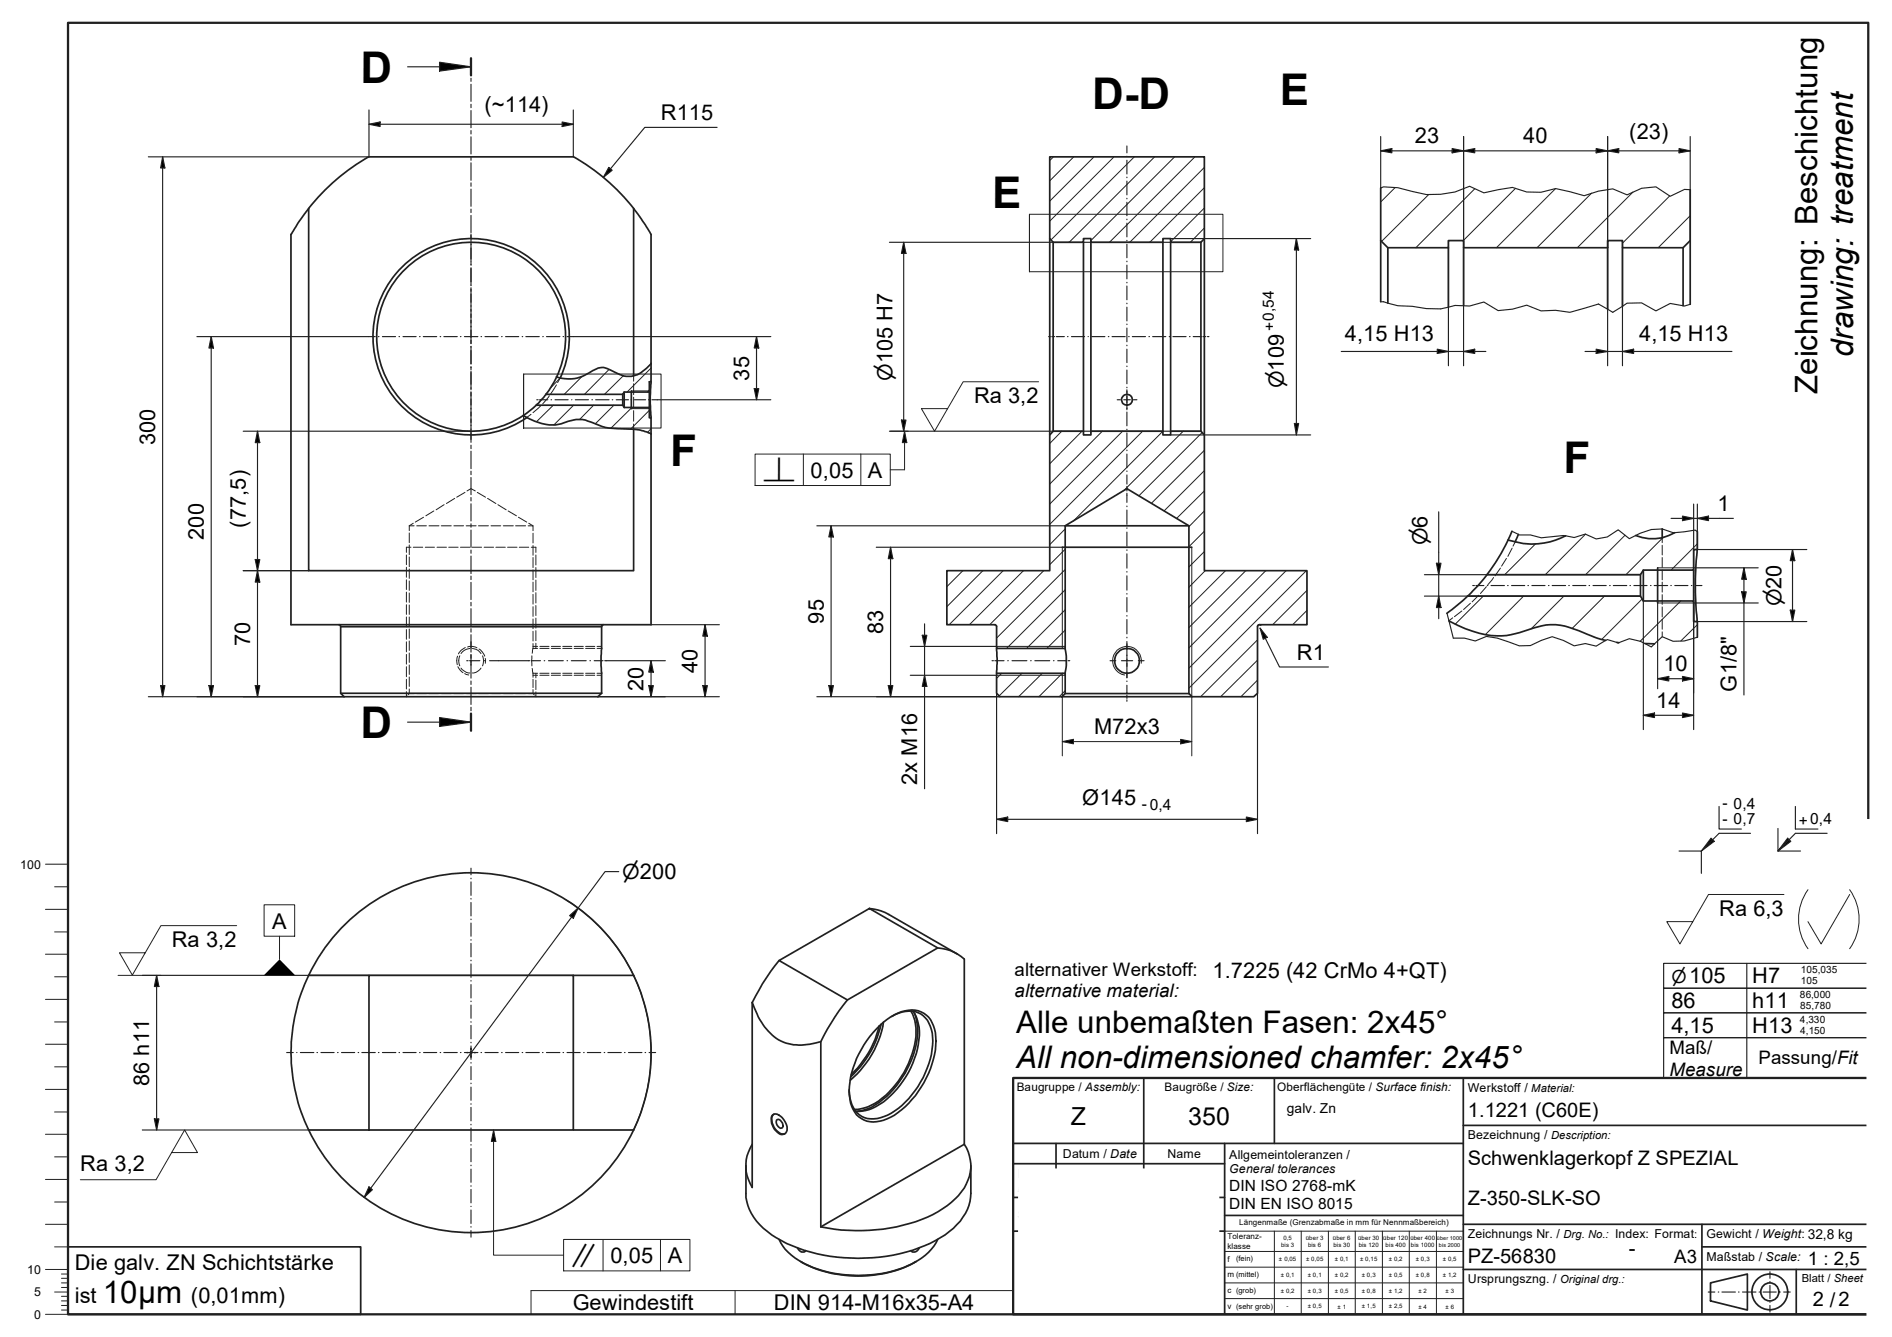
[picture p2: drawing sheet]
<svg xmlns="http://www.w3.org/2000/svg" width="297mm" height="210mm" viewBox="0 0 297 210" stroke-linecap="round" stroke-linejoin="round" font-family="sans-serif">
<g fill="none" stroke="#231f20" stroke-width=".16">
<path d="M161.6 33.6v9.1v-9.1h30.4v9.1h-30.4M165.4 24.6l-.6 .6M168.6 24.6l-3.8 3.8M171.8 24.6l-7 7M174.9 24.6l-10.1 10.1M178.1 24.6l-13.1 13.1M181.3 24.6l-13.4 13.4M184.4 24.6l-13.1 13.2M187.6 24.6l-13.4 13.4M189.1 35.8l-2.2 2.2M189.1 32.7l-5.3 5.2M189.1 29.5l-8.6 8.5"/>
<path d="M189.1 26.3l-11.7 11.7M219.1 29.4l-2.3 2.3M224.3 30.5l-7.4 7.4M231.5 29.6l-9.2 9.3M237.9 29.6l-8.2 8.2M244.2 29.6l-9.3 9.3M249.9 30.3l-8.6 8.6M256.4 30.1l-8.8 8.8M262.1 30.8l-7.4 7.4M265.4 33.9l-5.1 5M82.2 58.7v8.5v-8.5h21.6v8.5h-21.6M91.4 59.1l-2.8 2.8"/>
<path d="M95.6 58l-3.8 3.9M97.9 59l-3 2.9M99.5 59v.8M102.2 57.8l-3.8 3.8M163.1 59.9h-11.9l-4.5 7.8-2-3.5h4M69.7 79.2l-1.2 .8M71.4 78.2l-1.3 .8M73 77.3l-1.3 .8M73.3 77.1l.6-.4 .7 .4M74.9 77.3l1.3 .8M76.5 78.2l1.3 .8M78.2 79.2l1.3 .8"/>
<path d="M83.4 65.1l-.7 .4M84.9 63.7l-1.2 1.1M86.2 62.1l-1 1.3M86.9 63.6l-2.7 2.6M87.4 60.4l-.9 1.4M87.5 60.1l.4-.7-1.4 1.5M90.1 63.6l-3.1 3.1M93.2 63.6l-2.2 2.3M96.4 63.6l-2.9 2.9M99.1 64.2h2.8M99.1 61.4h2.8M99.2 64l-3.3 3.2"/>
<path d="M99.5 60.2v1.8M99.5 62.4v1.6M99.5 64.5v1.6M99.5 66.6v.8M101.9 64.4l-2.9 3M101.9 61.2l-.3 .4M102.2 67.3l-.5 .6M118.5 71.3h21.3v4.9h-21.3zM126.1 71.3v4.9M135.1 71.3v4.9M139.8 67.7h2.8M142 67.7l.4 1.8h-.7z"/>
<path d="M142 67.7v6.1h-2.2M166.7 67.7l-1.9 1.9M169.9 67.7l-5.1 5.1M173.1 67.7l-8.3 8.3M176.2 67.7l-11.4 11.4M179.4 67.7l-14.6 14.6M182.6 67.7l-14.1 14.1M185.8 67.7l-9.3 9.3M188.7 67.9l-9.9 9.9M189.1 77.1l-4.4 4.3M189.1 73.9l-6.3 6.3M189.1 70.7l-8.3 8.3"/>
<path d="M63.8 87.1v1.6M63.8 89.1v1.5M63.8 91v1.6M63.8 93v1.5M63.8 94.9v1.6M63.8 96.9v1.5M63.8 98.8v1.6M64.3 82.5h.7M64.3 82.5v.8M64.3 83.7v1.5M64.3 85.6v1.5M64.3 87.4v1.6"/>
<path d="M64.3 89.3v1.5M64.3 91.2v1.5M64.3 93.1v1.5M64.3 95v1.5M64.3 96.9v1.4M64.3 98.7v1.5M64.5 85.9h-.7v.8M64.9 82.1l-.6 .4M64.9 85.9h1.5M65.4 82.5h1.5M66.5 81.2l-1.3 .8M66.8 85.9h1.4"/>
<path d="M67.4 82.5h1.5M68.1 80.2l-1.2 .8M68.6 85.9h1.5M69.3 82.5h1.5M70.4 85.9h1.5M71.3 82.5h1.5M72.3 85.9h1.5M73.2 82.5h1.6M74.1 85.9h1.5M75.1 82.5h1.6M76 85.9h1.5M77.1 82.5h1.5"/>
<path d="M77.8 85.9h1.5M79 82.5h1.6M79.7 85.9h1.5M79.8 80.2l1.3 .8M80.9 82.5h1.6M81.4 81.2l1.3 .8M81.5 85.9h1.5M82.9 82.5h.8v.8M83 82.1l.7 .4M83.4 85.9h.7v.8M83.7 83.7v1.5M83.7 85.6v1.6"/>
<path d="M83.7 87.5v1.6M83.7 89.5v1.5M83.7 91.4v1.5M83.7 93.3v1.5M83.7 95.2v1.6M83.7 97.2v1.5M83.7 99.1v1.5M84.1 87.1v1.6M84.1 89.1v1.6M84.1 91.1v1.6M84.1 93v1.7M84.1 95.1v1.5"/>
<path d="M84.1 97v1.6M84.1 99v1.6M151.2 89.6l-2.5 2.5M154.3 89.6l-5.6 5.6M157.5 89.6l-8.5 8.5M160.7 89.6l-8.5 8.5M163.9 89.6l-8.5 8.5M166.8 85.9v15.9M167.2 98.9l-2.8 2.9M167.2 95.7l-6 6.1M167.2 92.6l-9.2 9.2M167.2 89.4l-10.7 10.8"/>
<path d="M167.2 86.2l-2.4 2.5M167.2 83l-2.4 2.5M187.1 85.9v32.8M189.1 86.6l-2.4 2.4M189.1 83.4l-2.4 2.4M189.1 80.2l-2.4 2.5M189.2 89.6l-2.5 2.6M192.4 89.6l-5.7 5.7M195.6 89.6l-8.9 8.9M198.7 89.6l-12 12.1M201.9 89.6l-15.2 15.3M205.1 89.6l-18.4 18.4"/>
<path d="M205.2 95.8l-2.3 2.3M205.2 92.7l-5.4 5.4M228.1 97l-.6 .4M229.5 95.9l-1.2 .9M230.9 94.7l-1.1 1M232.2 93.5l-1.1 1M232.9 93.6l-4.4 4.4M233.4 92.1l-1 1.1M234.5 90.7l-.9 1.1M235.6 89.2l-.9 1.2M236.5 87.7l-.8 1.2M237.4 86l-.7 1.4"/>
<path d="M237.9 85.1l-.4 .6M239.2 93.6l-6 6M241.1 85.4l-4.9 4.8M245.5 93.6l-5.1 5.1M248.9 83.9l-6.3 6.3M251.9 93.6l-5.1 5.1M255.1 84l-6.2 6.2M257.8 94l-6.4 6.4M260.2 94.7h5.7M260.2 89.1h5.7M261 84.4v.8M261 85.6v1.5"/>
<path d="M261 87.5v1.6M261 89.5v1.5M261 91.4v1.6M261 93.4v1.5M261 95.3v1.6M261 97.2v1.6M261 99.2v.8M261.1 84.3l-5.8 5.9M263.9 94.3l-6.4 6.4M266.5 98.1l-2.6 2.5M266.5 85.4l-4.1 4.1M63.8 100.8v1.5"/>
<path d="M63.8 102.7v1.6M63.8 104.7v1.5M63.8 106.6v1.6M63.8 108.6v.8M63.9 109.2l-.1 .2M64.3 108.9h.7M64.3 108.9l-.2 .2M64.3 100.6v1.5M64.3 102.5v1.5M64.3 104.4v1.5M64.3 106.3v1.5M64.3 108.2v.7"/>
<path d="M65.4 108.9h1.5M67.4 108.9h1.5M69.3 108.9h1.5M71.3 108.9h1.5M71.8 103l-.1 .7 .1 .7M71.9 104.7l.8 .9M72.2 103a1.94 1.94 0 0 0 0 1.5M72.4 104.9l.2 .2a1.62 1.62 0 0 0 1.2 .6M73 105.7l.6 .3M73 101.7a2.17 2.17 0 0 0-1 1M73.2 108.9h1.6M73.4 101.6a1.82 1.82 0 0 1 1.5 .1"/>
<path d="M73.8 101.8h-.2a1.73 1.73 0 0 0-1.2 .8M74.2 101.8a1.81 1.81 0 0 1 1.3 .8M75.1 108.9h1.6M75.2 101.9l.5 .5 .4 .6M75.5 104.9a1.79 1.79 0 0 1-1.3 .8M75.7 103h.1a1.94 1.94 0 0 1-.1 1.5M76.2 103.4v.7M77.1 108.9h1.5M79 108.9h1.6M80.9 108.9h1.6M82.9 108.9h.8l.2 .2M83.5 103v1.5"/>
<path d="M83.5 104.9l.2 .8M83.7 101.8l-.2 .8M83.7 105.7h.7M83.7 101.8h.7M83.7 106h.7M83.7 101.5h.7M83.7 101v.8M83.7 105.7v.6M83.7 106.6v1.3M83.7 108.3v.6M84 109.2l.2 .2M84.1 101v.8"/>
<path d="M84.1 105.7v.7M84.1 106.8v1.5M84.1 108.6v.8M84.8 105.7h1.4M84.8 101.8h1.4M84.8 106h1.4M84.8 101.5h1.4M86.6 105.7h1.4M86.6 101.8h1.4M86.6 106h1.4M86.6 101.5h1.4M88.3 105.7h1.5"/>
<path d="M88.3 101.8h1.5M88.3 106h1.5M88.3 101.5h1.5M90.1 105.7h1.5M90.1 101.8h1.5M90.1 106h1.5M90.1 101.5h1.5M91.9 105.7h1.5M91.9 101.8h1.5M91.9 106h1.5M91.9 101.5h1.5M93.7 105.7h.8"/>
<path d="M93.7 101.8h.8M93.7 106h.8M93.7 101.5h.8M156.5 106h10.7M156.5 101.5h10.7M157.3 105.7l-.8 .8M160.5 105.7l-3.6 3.5M163.1 109.4l3.7-3.7v13M163.6 105.7l-3.7 3.7M166.8 116.4l1.7-.3v.7zM166.8 116.4h20.3M167.2 108.4l-.9 1"/>
<path d="M179.2 104.1a2.27 2.27 0 0 0-1.9-2.6 2.27 2.27 0 0 0-2.6 1.9 2.27 2.27 0 0 0 1.9 2.6M185.4 116.1l1.7 .3-1.7 .4zM197.4 106.8l-2.6 2.6M197.4 103.6l-5.8 5.8M197.4 100.5l-8.9 8.9M7.1 135.7h3.6M8.6 139.2h2.1M283.8 139.7a8 8 0 0 0 0 9.2M290.4 139.7a8 8 0 0 1 0 9.2M7.1 142.8h3.6M7.1 149.8h3.6M7.1 156.9h3.6"/>
<path d="M8.6 146.3h2.1M8.6 153.4h2.1M18.5 153.1h6.8M37.2 145.3h-11.9l-4.5 7.8-2-3.5h4M41.5 142h4.8v5h-4.8zM43.9 147v3.6M280.1 140.4h-11.9l-4.5 7.8-2-3.5h4.1M290.4 140.4l-4.5 7.8-2.1-3.5M7.1 163.9h3.6M7.1 171h3.6M7.1 178.1h3.6M8.6 160.4h2.1"/>
<path d="M8.6 167.5h2.1M8.6 174.6h2.1M77.5 177.4l.3 1.8h-.7zM77.5 177.4v19.7h11M7.1 185.2h3.6M7.1 192.2h3.6M7.1 199.3h3.6M8.6 181.6h2.1M8.6 188.7h2.1M8.6 195.8h2.1M26.9 180.9h4.1l-2-3.5-4.5 7.8h-11.9M88.5 194.6h19.8v4.9h-19.8z"/>
<path d="M94.7 194.6v4.9M103.7 194.6v4.9M192.3 198.9h37.4M192.3 196.5h37.4M192.3 193.3h37.4M200.1 193.3v13M204.3 193.3v13M208.6 193.3v13M212.8 193.3v13M217 193.3v13M221.3 193.3v13M225.5 193.3v13"/>
<path d="M7.1 206.3h3.6M8.6 202.8h2.1M9.6 201.4h1.1M9.6 200h1.1M9.6 204.2h1.1M9.6 200.7h1.1M9.6 202.1h1.1M9.6 203.5h1.1M9.6 205h1.1M9.6 205.7h1.1M83.4 202.6h75.7v3.7h-75.7zM115.4 202.6v3.7"/>
<path d="M192.3 203.9h37.4M192.3 201.4h37.4"/>
</g>
<g fill="none" stroke="#231f20" stroke-width=".27">
<path d="M90 24.6h-32.1a32.5 32.5 0 0 0-9.4 8.1M90 24.6a32.5 32.5 0 0 1 9.5 8.1M164.8 24.6h24.3v12.9l-.6 .5h-4.7v-.5h-1.2v.5h-11.3v-.5h-1.2v.5h-4.8l-.5-.5zM164.8 37.5v30.8M165.3 38v29.7M170.1 38v29.7M171.3 38v29.7M182.6 38v29.7M183.8 38v29.7M188.5 38v29.7M189.1 37.5v30.8M216.8 29.5v8.3l1.1 1.1h9.5v-1.1h2.4v1.1h22.6v-1.1h2.3v1.1h9.5l1.2-1.1v-8"/>
<path d="M216.8 37.8v9.6M217.9 38.9v8.7M227.4 38.9v9.3M229.8 38.9v9.1M252.4 38.9v9.6M254.7 38.9v9.2M264.2 38.9v9.1M265.4 37.8v10M87.4 59.2l-.8 1.4-.9 1.3M87.4 59.2a14.8 14.8 0 0 0-12-21.1 14.8 14.8 0 0 0-15.8 18.3 14.8 14.8 0 0 0 22.6 8.8M88 59.4a15.4 15.4 0 0 0-12.7-21.9 15.4 15.4 0 0 0-16.2 19.3 15.4 15.4 0 0 0 23.6 8.8M102.2 57.1l-.1 .1a6.2 6.2 0 0 1-2.6 1.8l-.4 .1-1.1-.1-2.1-.9a2.42 2.42 0 0 0-2.8 .1 6 6 0 0 1-5.7 1"/>
<path d="M102.2 57.1v2.8h-.3v1.7h-3.9l-.2 .3h-12.1M102.2 59.9l-.1 2.3 .1 3.4M102.2 57.1v-20.3l-.9-1.5-1.8-2.6v26.3M82.2 65.2a7.5 7.5 0 0 0 7.5 .8l.8-.1a5.7 5.7 0 0 1 3.2 .7 9.5 9.5 0 0 0 4.4 .7l2.4 .2 1.7 .6M84.2 63.6l-2 1.6M85.7 61.9l-1.5 1.7h13.6M97.8 63.6l.2 .4h3.9v1.6h.3v2.5M97.8 61.9v1.7M98 61.6v2.4M99.1 61.4v2.8M99.5 67.4v22.2h-51v-56.9l-1.7 2.3-1.1 1.8v61.3h56.5v-30M101.9 61.6v2.4"/>
<path d="M53.2 98.1l.3 .3M94.7 98.1l-.2 .3M156.1 98.1h-7.4v-8.5h16.1v-21.3l.5-.6h4.8v.6h1.2v-.6h11.3v.6h1.2v-.6h4.7l.6 .6v21.3h16.1v8.5h-7.5l-.3 .3M156.2 98.1l.3 .3M156.5 98.4v3.4h10.7M166.8 85.9h20.3M167.2 82.5h19.5M197.4 98.4v10.4l-.6 .6h-9.6l-.5-.5v-26.4l-9.8-5.8-9.7 5.8v19.3M227.5 97.5a15.7 15.7 0 0 0 9 2.3l2-.5a13.9 13.9 0 0 1 5.7-1.2 13.1 13.1 0 0 1 5.1 1.5l1.3 .5 1.5 .4M230.4 93.6l-3.2 2.7M237.4 83.4l-.3 .7a29.7 29.7 0 0 1-3.6 6.1M238.4 83.9l-.5 1.2"/>
<path d="M245.8 84.1a11.5 11.5 0 0 1-9 .7M257.6 90.2v3.4M258 89.5v4.8M260.2 89.1v5.6M261 83v1.4M262.9 83.6a6.9 6.9 0 0 1-6.1 .5M265.9 89.5v4.8M266.5 86.3h-.6v3.2h-7.9l-.4 .7h-24.1l-1.5 1.8-1.6 1.6h27.2l.4 .7h7.9v3.3h.6M266.5 86.3a51.1 51.1 0 0 0 0 11.3M266.5 83.4v2.9M266.5 97.6v2.4M53.5 108.8v-10.4h41l-.1 4.6 .1 5.8"/>
<path d="M53.5 108.8h41M53.5 108.8l.5 .6h39.9l.6-.6M156.5 105.7h10.7v3.2l-.5 .5h-9.7l-.5-.6zM156.5 101.8l.1 1.6-.1 2.3M166.7 109.4h20.5M167.2 101.8l.2 1.2v1.5l-.2 1.2M167.2 108.9h19.5M253.8 100.9h.3M258.3 101l1.4 .1M48.5 153.1a27.9 27.9 0 0 0 0 24.3M48.5 153.1h9.4M48.5 153.1a28.2 28.2 0 0 1 25.5-16.1 28.2 28.2 0 0 1 25.5 16.1"/>
<path d="M57.9 153.1h32.1v24.3h-32.1zM90 153.1h9.5M99.5 153.1a28.3 28.3 0 0 1 0 24.3M118.1 157.4v29a6.3 6.3 0 0 1 0-6.8M122.3 150.8l-2.6 3.6-1.6 3M122.3 150.8l14.2-8.2 10.7 6.2-14.2 8.2zM133 157l-1.9 2.7-1.2 1.9-1 1.9a8.3 8.3 0 0 1-7-.5 9.8 9.8 0 0 1-3.4-4.7l-.4-.9M136.5 142.6l.6 .1a6.9 6.9 0 0 1 2.4 .9l10.8 6.2M140 159.6a4.3 4.3 0 0 1 4.9-.1 5.7 5.7 0 0 1 1.4 5.3 14.3 14.3 0 0 1-6.9 10.3 4.4 4.4 0 0 1-4.5-.1 4.9 4.9 0 0 1-1.6-3.9M143 158.7a7.8 7.8 0 0 1 .2 6.8 14 14 0 0 1-6.4 8l-1.1 .4-1.6 .3M143.4 158.8a6.8 6.8 0 0 1 .8 5.2 14.5 14.5 0 0 1-6.7 9.7 5.5 5.5 0 0 1-3.2 .7M143.6 159.1a10.6 10.6 0 0 1-1.1 8.7 13.5 13.5 0 0 1-6.1 6.2l-1.2 .4h-.5"/>
<path d="M147.2 148.8a6.7 6.7 0 0 1 4.2 1.8v29M48.5 177.4h9.4M48.5 177.4a28.2 28.2 0 0 0 25.5 16.1 28.2 28.2 0 0 0 25.5-16.1M90 177.4h9.5M121.3 175.1a.89 .89 0 0 1 1.2 .1 2.45 2.45 0 0 1 1 2.5 .93 .93 0 0 1-.9 .4 .93 .93 0 0 1-.8-.6 2.16 2.16 0 0 1-.5-2.4zM121.5 174.9a1.65 1.65 0 0 0 0 2.1 1.64 1.64 0 0 0 1.7 1M122 175.8a.88 .88 0 0 1 .9 1.1v.1a.83 .83 0 0 1-1-.9zM128.9 163.5v29.1M137.6 161.5a7.9 7.9 0 0 1 6.1-2.9 3.7 3.7 0 0 1 3 3 12.3 12.3 0 0 1-2.1 9.1 12.1 12.1 0 0 1-5.9 5.2 3.8 3.8 0 0 1-5.3-3.3 13.1 13.1 0 0 1 2.7-9.2zM138 161.1a15.3 15.3 0 0 1-4.3 7.6M138.3 160.8a16 16 0 0 1-4.7 8.3M138.7 160.5a15.2 15.2 0 0 1-5.2 9.1"/>
<path d="M151.4 179.6a6.2 6.2 0 0 1-.5 7.5 15.9 15.9 0 0 1-9.1 5.2 29.4 29.4 0 0 1-12.9 .3M151.4 179.6l-22.5 13M159.1 179.5h70.6M165.8 179.5v13.8M179.6 169.2v18.8M192.3 179.5v26.8M200.1 169.2v10.3M229.7 176.7h63.6M229.7 169.2v37.1M10.7 195.8h45.9v10.5h-45.9zM117.1 183v4.4a7.7 7.7 0 0 0 3.4 5.9 22.6 22.6 0 0 0 13.2 4.2 25.2 25.2 0 0 0 14.7-3.6 8.9 8.9 0 0 0 4-5.9v-5M122.3 194.6a9.1 9.1 0 0 0 5.3 4.4 20.8 20.8 0 0 0 15.8-.7 8.2 8.2 0 0 0 3.8-3.7"/>
<path d="M125.2 195.9l.1 .2a.69 .69 0 0 0 1.2 .2M125.7 198a19.1 19.1 0 0 0 18.2 0M144.3 195.9a.8 .8 0 0 1-1.3 .4M159.1 188h33.2M159.1 182.7h33.2M159.1 193.3h33.2M192.3 190.8h37.4M229.7 199.3h63.6M229.7 192.2h63.6M267.2 195.8h26.1M267.2 192.2v14.1M282 199.3v7"/>
<path d="M268.5 201.4l5.8-1.4v5.7l-5.8-1.5z"/>
<circle cx="176.9" cy="62.8" r=".85"/>
<circle cx="176.9" cy="103.7" r="1.95"/>
<circle cx="277.9" cy="202.8" r="2.8"/>
<circle cx="277.9" cy="202.8" r="1.41"/>
</g>
<g fill="none" stroke="#231f20" stroke-width=".18">
<path d="M57.9 19.5l1.8-.4v.8zM57.9 17.3v7.3h-34.6M57.9 19.5h32.1M64 10.5h9.9M69 9.8l4.9 .7-4.9 .7zM73.9 9.1v2.7M73.9 12.3v.5M73.9 13.2v2.7M73.9 16.4v.5M73.9 17.4v2.6M88.3 19.1l1.7 .4-1.7 .4zM90 17.3v7.3"/>
<path d="M25.5 24.6l.4 1.8h-.7zM25.5 24.6v84.8M73.9 20.5v.5M73.9 21.5v2.7M73.9 24.6v.6M73.9 25.6v2.7M73.9 28.7v.5M73.9 29.7v2.7M73.9 32.8v.6M73.9 33.8v2.7M73.9 36.7v1.1M73.9 37.9v3.1"/>
<path d="M95.6 26.3l.5 .4-1.4 1.2zM112.6 20h-11.4l-6.5 7.9M139.6 38h37.3M141.9 38l.3 1.8h-.7zM141.9 38v29.7M176.9 22.9v1.1M176.9 24.5v.1M176.9 25.2v2.1M176.9 27.8v.1M176.9 28.4v2.2M176.9 31.1v.1M176.9 31.8v2.1"/>
<path d="M176.9 34.4v.1M176.9 35v2.2M176.9 37.7v.1M176.9 38.4v2.1M177 38h11.5M183.8 37.5h22M203.5 37.5l.4 1.8h-.7zM203.5 37.5v30.8M216.8 21.4v8.1l.4-.2 2.3 .2 2.2 .6a12.5 12.5 0 0 0 9-.9l2.3 1.1 4.4-.9 2.3 .7 2.2 .1 2.3-.6 4.5 1.1 2.3-.7 2.2-.4 2.2 1 2.3-1 2.3-.3 2.2 1.5 2.3-1.1 .9 .1M216.8 23.7l1.7-.4v.7zM216.8 23.7h48.6M227.4 37.8v19.6"/>
<path d="M228 23.3l1.8 .4-1.8 .3zM229.8 23.7l1.7-.4v.7zM229.8 21.4v36M250.6 23.3l1.8 .4-1.8 .3zM252.4 23.7l1.7-.4v.7zM252.4 21.4v36M254.7 37.8v19.6M263.6 23.3l1.8 .4-1.8 .3zM265.4 21.4v16.4M30.9 52.8h28M33.2 52.8l.3 1.8h-.7zM33.2 52.8v56.6"/>
<path d="M59.4 52.8h.1M60 52.8h2.1M62.6 52.8h.1M63.3 52.8h2M65.9 52.8h.1M66.5 52.8h2.1M69.1 52.8h.1M69.7 52.8h2.1M72.3 52.8h.1M72.9 52.8h2.1M73.9 41.1v.5M73.9 42v2.9"/>
<path d="M73.9 45.2v8.8M73.9 54.4v2.8M73.9 57.6v.5M73.9 58.3v2.9M75.5 52.8h.1M76.1 52.8h2.1M78.7 52.8h.1M79.4 52.8h2M82 52.8h.1M82.6 52.8h2.1M85.2 52.8h.1M85.8 52.8h2.1"/>
<path d="M88.4 52.8h.1M89 52.8h32M118.8 52.8l.3 1.8h-.7zM118.8 52.8v10M164.6 52.8h.3M165.1 52.8h.5M165.8 52.8h1.3M167.6 52.8h.1M168.2 52.8h2.1M170.8 52.8h.1M171.4 52.8h2.1M174 52.8h.1"/>
<path d="M174.6 52.8h2.1M176.9 41v.1M176.9 41.6v2.2M176.9 44.3v.1M176.9 44.9v2.2M176.9 47.6v.1M176.9 48.2v2.2M176.9 50.9v.1M176.9 51.5v2.2M176.9 54.2v.1M176.9 54.8v2.1M176.9 57.5v.1"/>
<path d="M176.9 58.1v2.1M177.2 52.8h.1M177.8 52.8h2M180.4 52.8h.1M181 52.8h2M183.6 52.8h.1M184.1 52.8h2.1M186.7 52.8h.1M187.3 52.8h1.3M188.9 52.8h.4M189.6 52.8h.2M210.6 55.2h22.7"/>
<path d="M216.8 47.4h.4l2.3 .6 2.2 .1 2.2 .3 2.3 .1 2.2-.5h2.3l2.3-.6 2.2 1.4 2.2-.3 2.3-.6 2.2 .9 2.3-.1 2.3 .3 4.5-1.3 2.2 1.3 2.2-1.4h2.3l2.3 1.2 2.2-1.2 2.3 .4 .9-.2M225.6 54.8l1.8 .4-1.8 .3zM229.8 55.2l1.7-.4v.7zM248.8 55.2h23.1M250.6 54.8l1.8 .4-1.8 .3zM254.7 55.2l1.8-.4v.7zM38.2 67.7h35.7M40.4 67.7l.4 1.8h-.7zM40.4 67.7v41.7M73.9 61.5v7.9M73.9 69.9v.5M73.9 70.8v2.8"/>
<path d="M73.9 74v.5M73.9 75v2.7M73.9 78.1v.5M73.9 79.1v2.7M84.3 62.8h.2M84.7 62.8h1.3M86.5 62.8h.1M87.1 62.8h2.1M89.7 62.8h.1M90.3 62.8h2.1M92.9 62.8h.1M93.5 62.8h2.1"/>
<path d="M96.1 62.8h.1M96.7 62.8h2M99.1 62.8h.1M99.6 62.8h1.8M101.8 62.8h.1M102.3 62.8h18.7M118.4 61h.7l-.3 1.8zM139.6 67.7h37.3M141.5 65.9h.7l-.3 1.8zM175.4 62.8h.5M176.4 62.8h1.1M176.9 60.8v.1"/>
<path d="M176.9 61.2v2.3M176.9 63.8v.5M176.9 64.7v2.1M176.9 67.4v.1M176.9 68v2.1M176.9 70.7h.1M176.9 71.3v2.1M176.9 73.9v.1M176.9 74.6v1.4M176.9 76.4v.7M176.9 77.4v1.5M176.9 79.5h.1"/>
<path d="M177 67.7h11.5M178 62.8h.5M183.8 68.3h22M203.2 66.5h.7l-.4 1.8zM265.9 79.1v12.7M266.5 79.1v7.2M38.2 89.6h10.3M40.1 87.8h.7l-.4 1.8zM40.4 89.6l.4 1.8h-.7zM73.9 82.2v.6M73.9 83.2v2.7M73.9 86.4v.5"/>
<path d="M73.9 87.3v2.7M73.9 90.4v.6M73.9 91.4v2.7M73.9 94.6v.5M73.9 95.6v2.7M73.9 98.7v.5M73.9 99.6v2.8M102.2 98.1h10.7M110.7 98.1l.4 1.8h-.8zM110.7 98.1v11.3M128.2 82.5h39M130.5 82.5l.3 1.8h-.7z"/>
<path d="M130.5 82.5v26.9M137.6 85.9h29.2M139.8 85.9l.4 1.8h-.7zM139.8 85.9v23.5M144.8 99.7h.7l-.3 1.8zM145.2 97.9v25.9M176.9 80.1v2.2M176.9 82.9v.1M176.9 83.5v2.2M176.9 86.3v.1M176.9 86.9v2.3M176.9 89.7v.1"/>
<path d="M176.9 90.4v2.2M176.9 93.2v.1M176.9 93.8v2.3M176.9 96.6v.1M176.9 97.3v2.2M197.8 98.6l1.2 1.4-.7 .4zM197.8 98.6l3.1 6.1h7.7M198 98.2l-.4-.1-.2 .3M223.6 93.6h34M223.6 90.2h34M225.5 88.4h.7l-.3 1.8zM225.9 93.6l.3 1.8h-.7z"/>
<path d="M225.9 80.4v16.7M227.2 96.3l1 3.9h1.7l1.7 .4 1.8-.7 1.7 .3 3.4 1.2 1.8-.1 1.7-.8 1.7-.5 1.7 .5 1.7 .9 1.8-.4 1.7 .4 1.7-1 1.8 .5 1.7-.6 1.7 .4 1.8 .9 1.7-1.6 1.7 .7 1.7-.1 2.1-.6M231.2 91.9h.3M231.7 91.9h1.3M233.5 91.9h.1M234.1 91.9h2.1M236.7 91.9h.1M237.3 91.9h2.1M237.4 83.4l1.1 .6h1.8l1.7 .4 3.4-.3 1.7 .3 1.8-.5 1.7 .7 1.7-.3 1.8-1.1 1.7 1.4 1.7-.9 1.8-.6 1.7-.1 1.7 .6 3.4-.4 .4 .2M239.9 91.9h.1M240.5 91.9h2.1M243.1 91.9h.1"/>
<path d="M243.7 91.9h2.1M246.3 91.9h.1M246.9 91.9h2.1M249.5 91.9h.1M250.1 91.9h2.1M252.7 91.9h.1M253.3 91.9h2.1M255.9 91.9h.1M256.5 91.9h2.1M258 94.3v20.2M259.1 91.9h.1M259.7 91.9h2.1"/>
<path d="M260.2 94.7v13.4M262.3 91.9h.1M262.4 81.4h9.7M262.9 91.9h2.1M264.1 81l1.8 .4-1.8 .3zM265.5 91.9h.1M265.9 97.6h17.8M265.9 86.3h17.8M265.9 94.7h10.1M265.9 89.1h10.1M265.9 92v22.5M266.2 91.9h1"/>
<path d="M266.5 81.4l1.7-.4v.7zM273.4 92.9h.8l-.4 1.8zM273.8 89.1l.4 1.8h-.8zM273.8 89.1v20M281.1 95.8h.7l-.4 1.8zM281.4 86.3l.4 1.7h-.7zM281.4 86.3v11.3M23.3 109.4h30.7M25.2 107.6h.7l-.4 1.8zM32.8 107.6h.7l-.3 1.8zM40.1 107.6h.7l-.4 1.8zM64 113.4h9.9"/>
<path d="M69 112.7l4.9 .7-4.9 .6zM73.3 103.7h.2M73.7 103.7h1.6M73.9 102.7v3.8M73.9 106.9v.6M73.9 107.9v2.7M73.9 111v.6M73.9 112v2.7M76.1 103.7h.1M76.9 103.7h6.3M83.5 103.7h1.3M85.4 103.7h.1"/>
<path d="M86.1 103.7h2.3M89 103.7h.1M89.7 103.7h2.3M92.6 103.7h.1M93.3 103.7h1.4M93.9 109.4h19M94.9 103.7h9.6M101.9 107.6h.7l-.4 1.8zM102.2 103.7l.4 1.8h-.7zM102.2 103.7v5.7M110.3 107.6h.8l-.4 1.8zM128.2 109.4h28.8"/>
<path d="M130.1 107.6h.7l-.3 1.8zM139.5 107.6h.7l-.4 1.8zM142.9 101.5h13.6M142.9 106h13.6M145.2 106l.3 1.8h-.7zM155.7 103.7h.3M156.2 103.7h1.4M156.5 108.8v22.1M158.2 103.7h.1M158.9 103.7h2.3M161.8 103.7h.1M162.5 103.7h2.3"/>
<path d="M165.4 103.7h.1M166.1 103.7h1.4M167.7 103.7h.2M174.3 103.7h.9M176.1 103.7h1.7M176.9 100v.1M176.9 100.7v5.7M176.9 106.9v.1M176.9 107.6v1.3M176.9 109.2v.5M176.9 109.9v.2M178.7 103.7h.9"/>
<path d="M197.4 108.8v22.1M258 112.3l1.7-.4v.8zM258 112.3h7.9M260.2 106.6l1.8-.4v.7zM260.2 106.6h5.7M264.1 106.2l1.8 .4-1.8 .3zM264.1 111.9l1.8 .4-1.8 .4zM73.9 136.3v1M73.9 137.9v.1M73.9 138.5v2.1M97.1 136.8h-2.1l-37.8 51.2M156.5 128.6l1.7-.3v.7z"/>
<path d="M156.5 128.6h40.9M195.7 128.3l1.7 .3-1.7 .4zM263.6 133.6h3.5v3.5M268.6 131.6l.5 .5-2 1.5zM269.9 126.6v3.6h3.5M274.8 130.8h-4.9l-2.8 2.8M279.1 130.1v3.5h3.6M281.9 126.6v3.6h3.5M286.9 130.8h-5l-2.8 2.8 1.6-2 .5 .5-2.1 1.5M22.3 153.1h51.6M24.6 153.1l.3 1.8h-.7zM24.6 153.1v24.3"/>
<path d="M73.9 141.1h.1M73.9 141.7v2.1M73.9 144.3v.1M73.9 144.9v2.1M73.9 147.5v.1M73.9 148.1v2.1M73.9 150.8h.1M73.9 151.3v2.1M73.9 153.9v.1M73.9 154.6v2.1M73.9 157.2v.1M73.9 157.8v2.1"/>
<path d="M74 153.1h16M88.9 141.3a28.2 28.2 0 0 1 13.3 23.9M89.4 143.8l1.4-1.3-.8 1.7zM261.2 159h32.1v3.9h-32.1zM261.2 151.2h32.1v3.9h-32.1zM261.2 155.1h32.1v3.9h-32.1zM274.2 151.2v18M22.3 177.4h26.2M24.2 175.7h.7l-.3 1.7zM45 165.2h1M46.6 165.2h.1M47.2 165.2h2.1"/>
<path d="M49.8 165.2h.1M50.4 165.2h2.1M53 165.2h.1M53.6 165.2h2.1M56.2 165.2h.1M56.8 165.2h2.1M59.4 165.2h.1M60 165.2h2.1M62.6 165.2h.1M63.3 165.2h2M65.9 165.2h.1M66.5 165.2h2.1"/>
<path d="M69.1 165.2h.1M69.7 165.2h2.1M72.3 165.2h.1M72.9 165.2h2.1M73.9 160.4v.1M73.9 161v2.1M73.9 163.6v.1M73.9 164.2v2.1M73.9 166.8v.1M73.9 167.4v2.1M73.9 170v.1M73.9 170.7v2"/>
<path d="M73.9 173.3v.1M73.9 173.9v2.1M73.9 176.5v.1M73.9 177.1v2.1M73.9 179.7v.1M75.5 165.2h.1M76.1 165.2h2.1M78.7 165.2h.1M79.4 165.2h2M82 165.2h.1M82.6 165.2h2.1M85.2 165.2h.1"/>
<path d="M85.8 165.2h2.1M88.4 165.2h.1M89 165.2h2.1M91.6 165.2h.1M92.2 165.2h2.1M94.9 165.2h.1M95.4 165.2h2.1M98 165.2h.1M98.7 165.2h2.1M101.3 165.2h.1M101.9 165.2h1M102.2 165.3a28.2 28.2 0 0 1-2.7 12.1"/>
<path d="M261.2 162.9h32.1v6.3h-32.1zM57.9 186.3l.6 .5-1.3 1.2zM73.9 180.3v2.1M73.9 182.9v.1M73.9 183.6v2M73.9 186.2h.1M73.9 186.7v2.1M73.9 189.4h.1M73.9 190v2.1M73.9 192.6v.1M73.9 193.2v1M277.9 199.7v1"/>
<path d="M268.2 202.8h1M269.8 202.8h.1M270.3 202.8h2.1M272.9 202.8h.1M273.6 202.8h2.1M276.2 202.8h.1M276.8 202.8h2.1M277.9 201.2v.1M277.9 201.8v2.1M277.9 204.4v.1M277.9 205v1M279.4 202.8h.1"/>
<path d="M280 202.8h1.1"/>
</g>
<g fill="#000">
<path d="M268.6 131.6l.5 .5-2 1.5zM280.7 131.6l.5 .5-2.1 1.5z"/>
<path d="M57.9 19.5l1.8-.4v.8z" fill-rule="evenodd"/>
<path d="M69 9.8l4.9 .7-4.9 .7z" fill-rule="evenodd"/>
<path d="M88.3 19.1l1.7 .4-1.7 .4z" fill-rule="evenodd"/>
<path d="M25.5 24.6l.4 1.8h-.7z" fill-rule="evenodd"/>
<path d="M95.6 26.3l.5 .4-1.4 1.2z" fill-rule="evenodd"/>
<path d="M141.9 38l.3 1.8h-.7z" fill-rule="evenodd"/>
<path d="M203.5 37.5l.4 1.8h-.7z" fill-rule="evenodd"/>
<path d="M216.8 23.7l1.7-.4v.7z" fill-rule="evenodd"/>
<path d="M228 23.3l1.8 .4-1.8 .3z" fill-rule="evenodd"/>
<path d="M229.8 23.7l1.7-.4v.7z" fill-rule="evenodd"/>
<path d="M250.6 23.3l1.8 .4-1.8 .3z" fill-rule="evenodd"/>
<path d="M252.4 23.7l1.7-.4v.7z" fill-rule="evenodd"/>
<path d="M263.6 23.3l1.8 .4-1.8 .3z" fill-rule="evenodd"/>
<path d="M33.2 52.8l.3 1.8h-.7z" fill-rule="evenodd"/>
<path d="M118.8 52.8l.3 1.8h-.7z" fill-rule="evenodd"/>
<path d="M225.6 54.8l1.8 .4-1.8 .3z" fill-rule="evenodd"/>
<path d="M229.8 55.2l1.7-.4v.7z" fill-rule="evenodd"/>
<path d="M250.6 54.8l1.8 .4-1.8 .3z" fill-rule="evenodd"/>
<path d="M254.7 55.2l1.8-.4v.7z" fill-rule="evenodd"/>
<path d="M40.4 67.7l.4 1.8h-.7z" fill-rule="evenodd"/>
<path d="M118.4 61h.7l-.3 1.8z" fill-rule="evenodd"/>
<path d="M141.5 65.9h.7l-.3 1.8z" fill-rule="evenodd"/>
<path d="M142 67.7l.4 1.8h-.7z" fill-rule="evenodd"/>
<path d="M203.2 66.5h.7l-.4 1.8z" fill-rule="evenodd"/>
<path d="M40.1 87.8h.7l-.4 1.8z" fill-rule="evenodd"/>
<path d="M40.4 89.6l.4 1.8h-.7z" fill-rule="evenodd"/>
<path d="M110.7 98.1l.4 1.8h-.8z" fill-rule="evenodd"/>
<path d="M130.5 82.5l.3 1.8h-.7z" fill-rule="evenodd"/>
<path d="M139.8 85.9l.4 1.8h-.7z" fill-rule="evenodd"/>
<path d="M144.8 99.7h.7l-.3 1.8z" fill-rule="evenodd"/>
<path d="M225.5 88.4h.7l-.3 1.8z" fill-rule="evenodd"/>
<path d="M225.9 93.6l.3 1.8h-.7z" fill-rule="evenodd"/>
<path d="M264.1 81l1.8 .4-1.8 .3z" fill-rule="evenodd"/>
<path d="M266.5 81.4l1.7-.4v.7z" fill-rule="evenodd"/>
<path d="M273.4 92.9h.8l-.4 1.8z" fill-rule="evenodd"/>
<path d="M273.8 89.1l.4 1.8h-.8z" fill-rule="evenodd"/>
<path d="M281.1 95.8h.7l-.4 1.8z" fill-rule="evenodd"/>
<path d="M281.4 86.3l.4 1.7h-.7z" fill-rule="evenodd"/>
<path d="M25.2 107.6h.7l-.4 1.8z" fill-rule="evenodd"/>
<path d="M32.8 107.6h.7l-.3 1.8z" fill-rule="evenodd"/>
<path d="M40.1 107.6h.7l-.4 1.8z" fill-rule="evenodd"/>
<path d="M69 112.7l4.9 .7-4.9 .6z" fill-rule="evenodd"/>
<path d="M101.9 107.6h.7l-.4 1.8z" fill-rule="evenodd"/>
<path d="M102.2 103.7l.4 1.8h-.7z" fill-rule="evenodd"/>
<path d="M110.3 107.6h.8l-.4 1.8z" fill-rule="evenodd"/>
<path d="M130.1 107.6h.7l-.3 1.8z" fill-rule="evenodd"/>
<path d="M139.5 107.6h.7l-.4 1.8z" fill-rule="evenodd"/>
<path d="M145.2 106l.3 1.8h-.7z" fill-rule="evenodd"/>
<path d="M166.8 116.4l1.7-.3v.7z" fill-rule="evenodd"/>
<path d="M185.4 116.1l1.7 .3-1.7 .4z" fill-rule="evenodd"/>
<path d="M197.8 98.6l1.2 1.4-.7 .4z" fill-rule="evenodd"/>
<path d="M258 112.3l1.7-.4v.8z" fill-rule="evenodd"/>
<path d="M260.2 106.6l1.8-.4v.7z" fill-rule="evenodd"/>
<path d="M264.1 106.2l1.8 .4-1.8 .3z" fill-rule="evenodd"/>
<path d="M264.1 111.9l1.8 .4-1.8 .4z" fill-rule="evenodd"/>
<path d="M156.5 128.6l1.7-.3v.7z" fill-rule="evenodd"/>
<path d="M195.7 128.3l1.7 .3-1.7 .4z" fill-rule="evenodd"/>
<path d="M24.6 153.1l.3 1.8h-.7z" fill-rule="evenodd"/>
<path d="M43.9 150.6l2.5 2.5h-5z" fill-rule="evenodd"/>
<path d="M89.4 143.8l1.4-1.3-.8 1.7z" fill-rule="evenodd"/>
<path d="M24.2 175.7h.7l-.3 1.7z" fill-rule="evenodd"/>
<path d="M77.5 177.4l.3 1.8h-.7z" fill-rule="evenodd"/>
<path d="M57.9 186.3l.6 .5-1.3 1.2z" fill-rule="evenodd"/>
</g>
<path d="M10.7 3.6h282.6v202.7h-282.6zM73.9 9.1v2.7M73.9 112v2.7M159.1 169.2h134.2v37.1h-134.2z" fill="none" stroke="#231f20" stroke-width=".36"/>
<path d="M293.2 128.7h3v79.4h-3z" fill="#fff"/>
<path d="M293.2 128.7h3v79.4h-3z" fill="none" stroke="#fff" stroke-width=".25"/>
<path d="M160 183.6h31.3v21.9h-31.3z" fill="#fff"/>
<path d="M160 183.6h31.3v21.9h-31.3z" fill="none" stroke="#fff" stroke-width=".25"/>
<g font-size="6.9">
<text x="56.6" y="13">D</text>
<text x="171.4" y="17">D-D</text>
<text x="200.9" y="16.5">E</text>
<text x="155.8" y="32.6">E</text>
<text x="105.2" y="73.2">F</text>
<text x="245.5" y="74.3">F</text>
<text x="56.6" y="115.8">D</text>
</g>
<g font-size="4.9">
<text x="290.9" y="56.1" transform="rotate(-90 290.9 56.1)">drawing: treatment</text>
<text x="285.3" y="61.9" transform="rotate(-90 285.3 61.9)">Zeichnung: Beschichtung</text>
<text x="159.5" y="167.7">All non-dimensioned chamfer: 2x45°</text>
<text x="159.5" y="162.1">Alle unbemaßten Fasen: 2x45°</text>
<text x="16.2" y="204.5">10µm</text>
</g>
<g font-size="3.9">
<text x="168.1" y="176.7">Z</text>
<text x="186.5" y="176.7">350</text>
</g>
<g font-size="3.4">
<text x="76.1" y="17.6">(~114)</text>
<text x="103.7" y="18.8">R115</text>
<text x="222.1" y="22.5">23</text>
<text x="239.2" y="22.5">40</text>
<text x="255.8" y="21.8">(23)</text>
<text x="211.2" y="53.5">4,15 H13</text>
<text x="257.3" y="53.5">4,15 H13</text>
<text x="117.6" y="59.8" transform="rotate(-90 117.6 59.8)">35</text>
<text x="152.9" y="63.2">Ra 3,2</text>
<text x="24.4" y="69.9" transform="rotate(-90 24.4 69.9)">300</text>
<text x="127.3" y="75">0,05</text>
<text x="136.3" y="75">A</text>
<text x="38.6" y="82.8" transform="rotate(-90 38.6 82.8)">(77,5)</text>
<text x="269.7" y="80.3">1</text>
<text x="32" y="84.7" transform="rotate(-90 32 84.7)">200</text>
<text x="39.3" y="101.4" transform="rotate(-90 39.3 101.4)">70</text>
<text x="129.3" y="97.9" transform="rotate(-90 129.3 97.9)">95</text>
<text x="138.6" y="99.6" transform="rotate(-90 138.6 99.6)">83</text>
<text x="109.5" y="105.7" transform="rotate(-90 109.5 105.7)">40</text>
<text x="203.6" y="103.6">R1</text>
<text x="261.1" y="105.4">10</text>
<text x="101" y="108.5" transform="rotate(-90 101 108.5)">20</text>
<text x="260" y="111.2">14</text>
<text x="272.6" y="108.6" transform="rotate(-90 272.6 108.6)">G1/8&quot;</text>
<text x="171.8" y="115.3">M72x3</text>
<text x="144" y="123.2" transform="rotate(-90 144 123.2)">2x M16</text>
<text x="169.9" y="126.4">Ø145</text>
<text x="269.9" y="143.8">Ra 6,3</text>
<text x="27" y="148.6">Ra 3,2</text>
<text x="42.7" y="145.8">A</text>
<text x="190.4" y="153.5">1.7225 (42 CrMo 4+QT)</text>
<text x="265.2" y="154.3">105</text>
<text x="275.1" y="154.3">H7</text>
<text x="262.4" y="158.2">86</text>
<text x="275.1" y="158.2">h11</text>
<text x="262.4" y="162.1">4,15</text>
<text x="275.1" y="162.1">H13</text>
<text x="23.4" y="170.5" transform="rotate(-90 23.4 170.5)">86 h11</text>
<text x="12.6" y="183.9">Ra 3,2</text>
<text x="11.8" y="199.3">Die galv. ZN Schichtstärke</text>
<text x="95.8" y="198.3">0,05</text>
<text x="104.9" y="198.3">A</text>
<text x="11.8" y="204.5">ist</text>
<text x="30" y="204.5">(0,01mm)</text>
<text x="89.9" y="205.7">Gewindestift</text>
<text x="121.5" y="205.7">DIN 914-M16x35-A4</text>
</g>
<g font-size="3.2">
<text x="140.1" y="59.8" transform="rotate(-90 140.1 59.8)">⌀105 H7</text>
<text x="201.6" y="61" transform="rotate(-90 201.6 61)">⌀109</text>
<text x="119.7" y="75.5">⟂</text>
<text x="224.1" y="85.6" transform="rotate(-90 224.1 85.6)">⌀6</text>
<text x="279.7" y="95.2" transform="rotate(-90 279.7 95.2)">⌀20</text>
<text x="97.7" y="138">⌀200</text>
<text x="89.6" y="198.9">∥</text>
</g>
<g font-size="3.1">
<text x="230.4" y="175.4">1.1221 (C60E)</text>
<text x="230.4" y="182.9">Schwenklagerkopf Z SPEZIAL</text>
<text x="230.4" y="189.1">Z-350-SLK-SO</text>
<text x="255.7" y="197.1">-</text>
<text x="230.4" y="198.4">PZ-56830</text>
<text x="284.6" y="205.1">2 /2</text>
</g>
<g font-size="2.9">
<text x="159.3" y="153.2">alternativer Werkstoff:</text>
<text x="159.3" y="156.5">alternative material:</text>
<text x="262.1" y="165.5">Maß/</text>
<text x="276.1" y="167">Passung/Fit</text>
<text x="262.1" y="168.9">Measure</text>
<text x="262.8" y="198.2">A3</text>
<text x="283.8" y="198.6">1 : 2,5</text>
</g>
<text font-size="2.8" x="262.4" y="154.3">⌀</text>
<g font-size="2.4">
<text x="200.2" y="51.9" transform="rotate(-90 200.2 51.9)">+0,54</text>
<text x="179.3" y="127.1">- 0,4</text>
<text x="270.4" y="126.9">- 0,4</text>
<text x="270.4" y="129.3">- 0,7</text>
<text x="282.4" y="129.6">+0,4</text>
<text x="193" y="189.8">DIN EN ISO 8015</text>
<text x="193" y="187">DIN ISO 2768-mK</text>
</g>
<text font-size="2.2" x="202" y="174.7">galv. Zn</text>
<g font-size="1.9">
<text x="3.1" y="136.4">100</text>
<text x="230.4" y="171.4">Werkstoff / Material:</text>
<text x="230.4" y="178.8">Bezeichnung / Description:</text>
<text x="166.9" y="181.8">Datum / Date</text>
<text x="183.3" y="181.8">Name</text>
<text x="193" y="182">Allgemeintoleranzen /</text>
<text x="193" y="184.2">General tolerances</text>
<text x="230.4" y="194.4">Zeichnungs Nr. / Drg. No.: Index: Format:</text>
<text x="267.9" y="197.9">Maßstab / Scale:</text>
<text x="267.9" y="194.4">Gewicht / Weight: 32,8 kg</text>
<text x="4.3" y="200">10</text>
<text x="5.3" y="203.5">5</text>
<text x="230.4" y="201.5">Ursprungszng. / Original drg.:</text>
<text x="5.3" y="207.1">0</text>
</g>
<g font-size="1.8">
<text x="159.6" y="171.3">Baugruppe / Assembly:</text>
<text x="182.8" y="171.3">Baugröße / Size:</text>
<text x="200.5" y="171.3">Oberflächengüte / Surface finish:</text>
</g>
<text font-size="1.7" x="282.9" y="201.3">Blatt / Sheet</text>
<g font-size="1.6">
<text x="282.7" y="152.8">105,035</text>
<text x="282.7" y="154.5">105</text>
<text x="282.6" y="160.6">4,330</text>
<text x="282.6" y="156.7">86,000</text>
<text x="282.6" y="158.4">85,780</text>
<text x="282.6" y="162.3">4,150</text>
</g>
<g font-size="1.3">
<text x="192.7" y="194.6">Toleranz-</text>
<text x="192.7" y="196.1">klasse</text>
<text x="194.6" y="192.4">Längenmaße (Grenzabmaße in mm für Nennmaßbereich)</text>
<text x="192.7" y="198.1">f</text>
<text x="192.7" y="200.5">m (mittel)</text>
<text x="192.7" y="203">c (grob)</text>
<text x="192.7" y="205.4">v (sehr grob)</text>
</g>
<text font-size="1.2" x="194.1" y="198">(fein)</text>
<g font-size=".9">
<text x="200.8" y="198">± 0,05</text>
<text x="201.2" y="195.8">bis 3</text>
<text x="201.5" y="194.7">0,5</text>
<text x="205" y="194.7">über 3</text>
<text x="205.1" y="198">± 0,05</text>
<text x="205.4" y="195.8">bis 6</text>
<text x="209.3" y="194.7">über 6</text>
<text x="209.4" y="195.8">bis 30</text>
<text x="209.6" y="198">± 0,1</text>
<text x="213.2" y="194.7">über 30</text>
<text x="213.3" y="195.8">bis 120</text>
<text x="213.5" y="198">± 0,15</text>
<text x="217.2" y="194.7">über 120</text>
<text x="217.5" y="195.8">bis 400</text>
<text x="218.1" y="198">± 0,2</text>
<text x="221.4" y="194.7">über 400</text>
<text x="221.5" y="195.8">bis 1000</text>
<text x="222.3" y="198">± 0,3</text>
<text x="225.6" y="194.7">über 1000</text>
<text x="225.9" y="195.7">bis 2000</text>
<text x="226.5" y="198">± 0,5</text>
<text x="201.1" y="200.5">± 0,1</text>
<text x="201.1" y="202.9">± 0,2</text>
<text x="205.3" y="200.5">± 0,1</text>
<text x="205.3" y="202.9">± 0,3</text>
<text x="209.6" y="200.5">± 0,2</text>
<text x="209.6" y="202.9">± 0,5</text>
<text x="213.8" y="200.5">± 0,3</text>
<text x="213.8" y="202.9">± 0,8</text>
<text x="218.1" y="200.5">± 0,5</text>
<text x="218.1" y="202.9">± 1,2</text>
<text x="222.3" y="200.5">± 0,8</text>
<text x="222.7" y="203">± 2</text>
<text x="226.5" y="200.5">± 1,2</text>
<text x="227" y="203">± 3</text>
<text x="202" y="205.4">-</text>
<text x="205.3" y="205.4">± 0,5</text>
<text x="210" y="205.5">± 1</text>
<text x="213.8" y="205.4">± 1,5</text>
<text x="218.1" y="205.4">± 2,5</text>
<text x="222.7" y="205.5">± 4</text>
<text x="227" y="205.4">± 6</text>
</g>
</svg>
